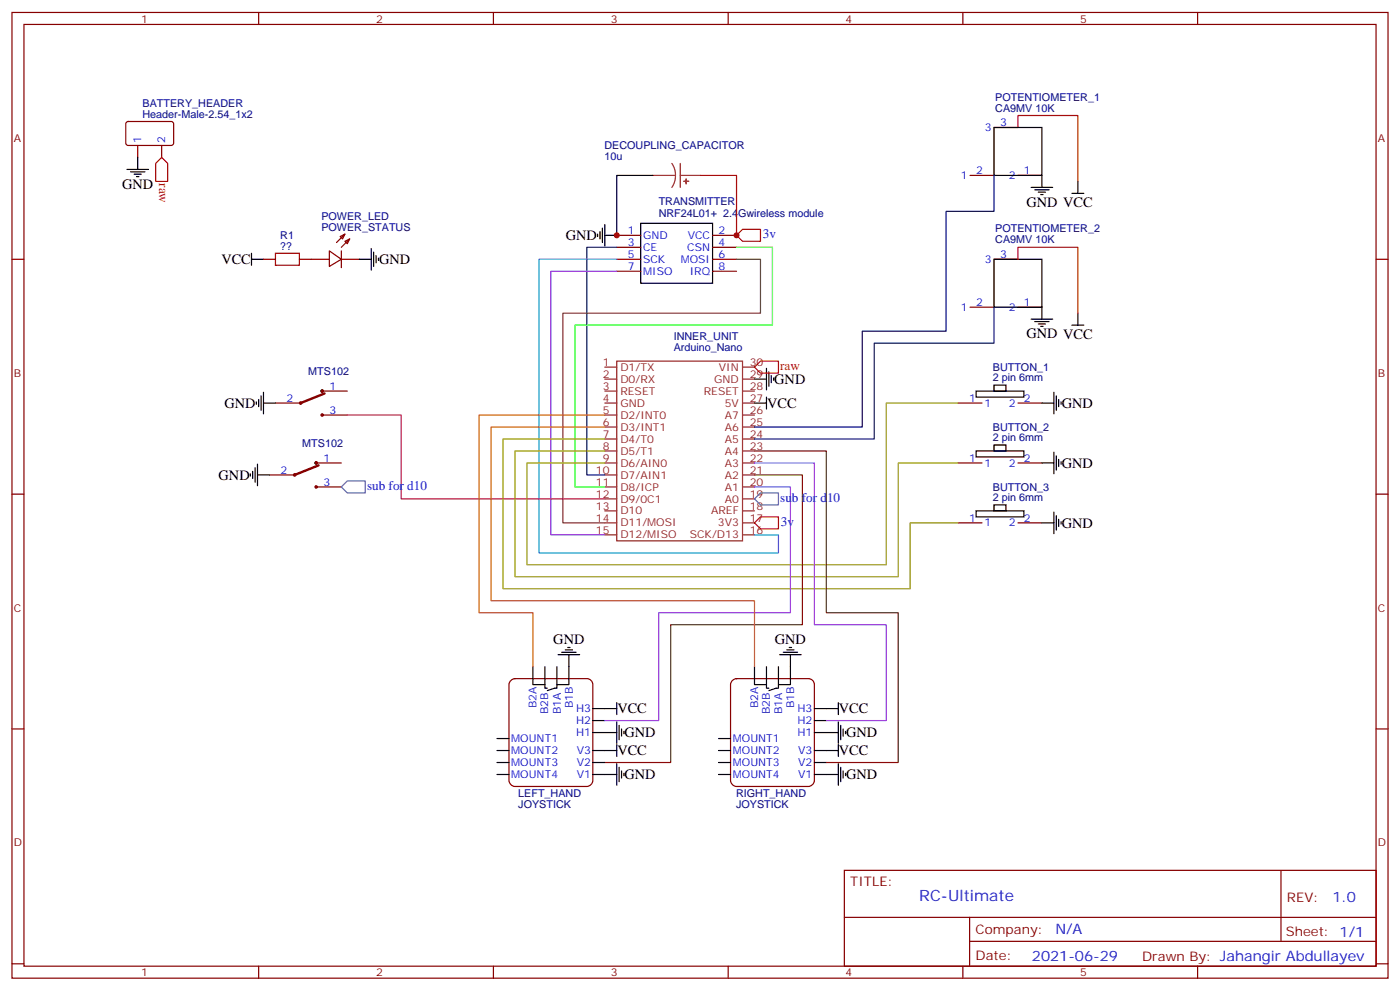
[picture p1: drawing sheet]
<svg xmlns="http://www.w3.org/2000/svg" width="412mm" height="292mm" viewBox="0 0 412 292" stroke-linecap="round" stroke-linejoin="round" font-family="sans-serif">
<g fill="none" stroke="#870000" stroke-width=".35">
<path d="M3.5 3.7h405.4v284.3h-405.4zM7.1 7.2h398.2v277.3h-398.2zM76.2 3.7v3.5M145.3 3.7v3.5M214.5 3.7v3.5M283.6 3.7v3.5M352.8 3.7v3.5M37.3 36l.4-.2h13l.5 .7-.1 5.9-.7 .4h-12.9l-.5-.7v-5.6zM292.8 37.5h7.1M40.6 42.8v3.6M47.6 42.8v3.6M285.8 51.6h7"/>
<path d="M299.9 51.6h7M3.5 76.3h3.6M77.6 76.3h3.5M88.2 76.3h8.8M97 73.9l3.5 2.4-3.5 2.2zM100.2 69.6l1.4-.7-.7 1.4zM100.5 76.3h5.3M100.5 73.9v4.9M101.6 71l1.4-.7-.7 1.5zM101.6 68.9l-2.5 2.5M103 70.3l-2.5 2.5M181.7 76.3h7"/>
<path d="M181.7 69.3h7M181.7 72.8h7M181.7 79.9h7M209.9 76.3h7.1M209.9 69.3h7.1M209.9 72.8h7.1M209.9 79.9h7.1M292.8 76.3h7.1M405.3 76.3h3.6M285.8 90.5h7M299.9 90.5h7M81.1 118.7h7.1"/>
<path d="M95.2 115.1h7.1M282.2 118.7h7.1M299.9 118.7h7M79.4 139.8h7M93.5 136.3h7M95.2 122.2h7.1M282.2 136.3h7.1M299.9 136.3h7M3.5 145.5h3.6M93.5 143.4h7M282.2 154h7.1M299.9 154h7"/>
<path d="M405.3 145.5h3.6M3.5 214.6h3.6M150.5 200.3l1.2-.5h21.2a1.76 1.76 0 0 1 1.7 1.8v28.2a1.89 1.89 0 0 1-1.7 1.8h-21.2a1.89 1.89 0 0 1-1.8-1.8v-28.2zM215.8 200.3l1.2-.5h21.1a1.76 1.76 0 0 1 1.8 1.8v28.2a1.89 1.89 0 0 1-1.8 1.8h-21.1a1.89 1.89 0 0 1-1.8-1.8v-28.2zM405.3 214.6h3.6M248.7 256.3h156.6v28.2h-156.6zM377.3 256.3v20.9M248.7 270.1h156.5M285.6 277.2h119.6M285.6 270.1v14.1M3.5 283.8h3.6M76.2 284.5v3.5"/>
<path d="M145.3 284.5v3.5M214.5 284.5v3.5M283.6 284.5v3.5M352.8 284.5v3.5M405.3 283.8h3.6"/>
</g>
<g fill="none" stroke="#8c2424" stroke-width=".35">
<path d="M192.3 51.6h6.7M197.9 48.1l.8 1.7 .3 1.8M199 51.6l-.3 1.9-.8 1.7M200.4 51.6h6M200.4 48.1v7.1M178.2 108.1h3.5M178.2 111.6h3.5M178.2 115.1h3.5M178.2 118.7h3.5M181.7 106.3h37v52.9h-37zM218.7 108.1h3.5M218.7 111.6h3.5"/>
<path d="M218.7 115.1h3.5M218.7 118.7h3.5M178.2 122.2h3.5M178.2 125.7h3.5M178.2 129.3h3.5M178.2 132.8h3.5M178.2 136.3h3.5M178.2 139.8h3.5M218.7 122.2h3.5M218.7 125.7h3.5M218.7 129.3h3.5M218.7 132.8h3.5"/>
<path d="M218.7 136.3h3.5M218.7 139.8h3.5M178.2 143.4h3.5M178.2 146.9h3.5M178.2 150.4h3.5M178.2 154h3.5M178.2 157.5h3.5M218.7 143.4h3.5M218.7 146.9h3.5M218.7 150.4h3.5M218.7 154h3.5M218.7 157.5h3.5"/>
</g>
<path d="M95.6 115.9l-7.1 2.8M93.8 137l-7 2.8" fill="none" stroke="#600" stroke-width=".71"/>
<g fill="none" stroke="#000" stroke-width=".35">
<path d="M292.8 37.5h14.1v14.1h-14.1zM37.4 49.9h6.3M38.5 50.6h4.2M39.5 51.3h2.1M40.2 52h.7M40.6 46.4v3.5M192.3 51.6h-10.6v17.7h-3.5M303.7 55.2h6.4M304.8 55.9h4.2M305.9 56.6h2.1M306.6 57.3h.7M306.9 51.6v3.6"/>
<path d="M315.7 56.9h3.6M317.5 53.4v3.5M74.1 76.3h3.5M74.1 74.6v3.5M105.8 76.3h3.6M109.4 73.2v6.3M110.1 74.2v4.3M110.8 75.3v2.1M111.5 76v.7M176 68.9v.7M176.7 68.2v2.1M177.4 67.2v4.2"/>
<path d="M178.2 66.1v6.4M188.7 65.8h21.2v17.6h-21.2zM292.8 76.3h14.1v14.2h-14.1zM303.7 94h6.4M304.8 94.7h4.2M305.9 95.4h2.1M306.6 96.1h.7M306.9 90.5v3.5M315.7 95.7h3.6M317.5 92.2v3.5M75.5 118.3v.7M76.2 117.6v2.1"/>
<path d="M76.9 116.6v4.2M77.6 118.7h3.5M77.6 115.5v6.3M222.2 111.6h3.6M222.2 118.7h3.6M225.8 108.4v6.4M225.8 116.9v3.5M226.5 109.5v4.2M227.2 110.6v2.1M227.9 111.3v.7M287.5 115.1h14.1v1.8h-14.1zM292.8 113.4h3.5v1.7h-3.5z"/>
<path d="M306.9 118.7h3.5M310.4 115.5v6.3M311.1 116.6v4.2M311.9 117.6v2.1M312.6 118.3v.7M73.7 139.5v.7M74.4 138.8v2.1M75.1 137.7v4.3M75.8 139.8h3.6M75.8 136.7v6.3M287.5 132.8h14.1v1.7h-14.1zM292.8 131h3.5v1.8h-3.5z"/>
<path d="M306.9 136.3h3.5M310.4 133.1v6.4M311.1 134.2v4.2M311.9 135.3v2.1M312.6 136v.7M287.5 150.4h14.1v1.8h-14.1zM292.8 148.7h3.5v1.7h-3.5zM306.9 154h3.5M310.4 150.8v6.3M311.1 151.8v4.3M311.9 152.9v2.1M312.6 153.6v.7"/>
<path d="M157 196.3v5.3h3.5v-5.3M164.4 192.8h6.3M165.5 192.1h4.2M166.5 191.3h2.1M167.2 190.6h.7M167.6 192.8v8.8h-3.6v-5.3M222.2 196.3v5.3h3.6v-5.3M229.7 192.8h6.3M230.7 192.1h4.2M231.8 191.3h2.1M232.5 190.6h.7M232.8 192.8v8.8h-3.5v-5.3"/>
<path d="M146.4 217.5h3.5M160.5 201.6v1h.7M164 201.6v1h-.7l-2.1 .7M174.6 215.7h7.1M174.6 208.6h7.1M174.6 212.2h3.6M181.7 206.9v3.5M181.7 212.5v6.4M181.7 219.2v3.5M182.4 213.6v4.2M183.1 214.6v2.1M183.8 215.3v.7"/>
<path d="M211.7 217.5h3.5M225.8 201.6v1h.7M229.3 201.6v1h-.7l-2.1 .7M239.9 215.7h7M239.9 208.6h7M239.9 212.2h3.5M246.9 206.9v3.5M246.9 212.5v6.4M246.9 219.2v3.5M247.6 213.6v4.2M248.4 214.6v2.1M249.1 215.3v.7"/>
<path d="M146.4 221h3.5M146.4 224.5h3.5M146.4 228h3.5M174.6 221h7.1M174.6 224.5h3.6M174.6 228h7.1M181.7 224.9v6.3M182.4 225.9v4.3M183.1 227v2.1M183.8 227.7v.7M211.7 221h3.5M211.7 224.5h3.5"/>
<path d="M211.7 228h3.5M239.9 221h7M239.9 224.5h3.5M239.9 228h7M246.9 224.9v6.3M247.6 225.9v4.3M248.4 227v2.1M249.1 227.7v.7"/>
<circle cx="94.9" cy="115.1" r=".35"/>
<circle cx="93.1" cy="136.3" r=".35"/>
</g>
<g fill="#600" stroke="#600" stroke-width=".35">
<circle cx="94.9" cy="115.1" r=".35"/>
<circle cx="94.9" cy="122.2" r=".35"/>
<circle cx="88.5" cy="118.7" r=".35"/>
<circle cx="93.1" cy="136.3" r=".35"/>
<circle cx="93.1" cy="143.4" r=".35"/>
<circle cx="86.8" cy="139.8" r=".35"/>
</g>
<path d="M181.7 72.8h-8.8v67h5.3M292.8 90.5v10.5h-35.3v28.3h-35.3" fill="none" stroke="#036" stroke-width=".35"/>
<path d="M181.7 79.9h-19.4v77.6h15.9" fill="none" stroke="#93c" stroke-width=".35"/>
<path d="M217 72.8h10.5v22.9h-58.2v47.7h8.9" fill="none" stroke="#0f0" stroke-width=".35"/>
<path d="M217 76.3h7v15.9h-58.2v61.8h12.4" fill="none" stroke="#633" stroke-width=".35"/>
<path d="M181.7 76.3h-23v86.5h70.6v-5.3h-7.1" fill="none" stroke="#09c" stroke-width=".35"/>
<path d="M102.3 122.2h15.9v24.7h60" fill="none" stroke="#c06" stroke-width=".35"/>
<path d="M282.2 118.7h-21.1v47.6h-105.9v-30h23M178.2 132.8h-26.5v37h112.9v-33.5h17.6M178.2 129.3h-30v44.1h119.9v-19.4h14.1" fill="none" stroke="#990" stroke-width=".35"/>
<path d="M299.9 37.5v-3.5h17.6v19.4M47.6 46.4l1.8 1.7v5.3h-3.5v-5.3zM206.4 51.6h10.6v17.7M217 69.3l1.7-1.8h5.3v3.5h-5.3zM299.9 76.3v-3.5h17.6v19.4M222.2 108.1l1.8-1.8h5.3v3.6h-5.3zM222.2 154l1.8-1.8h5.3v3.5h-5.3z" fill="none" stroke="#f00" stroke-width=".35"/>
<path d="M292.8 51.6v10.6h-14.1v35.3h-24.7v28.2h-31.8" fill="none" stroke="#006" stroke-width=".35"/>
<g fill="#8c2424" stroke="#8c2424" stroke-width=".35">
<path d="M202.1 52.7v1.4z"/>
<path d="M201.4 53.4h1.4z"/>
</g>
<path d="M81.1 74.6h7.1v3.5h-7.1z" fill="none" stroke="#a10000" stroke-width=".35"/>
<path d="M178.2 122.2h-37.1v58.2h15.9v15.9M178.2 125.7h-33.6v51.2h77.6v19.4" fill="none" stroke="#c60" stroke-width=".35"/>
<path d="M222.2 136.3h17.7v47.6h21.2v28.3h-17.7M222.2 143.4h10.6v37h-38.8v31.8h-15.8" fill="none" stroke="#93f" stroke-width=".35"/>
<path d="M222.2 139.8h14.2v44.1h-38.8v40.6h-19.4M222.2 132.8h21.2v47.6h21.2v44.1h-21.2" fill="none" stroke="#630" stroke-width=".35"/>
<path d="M100.5 143.4l1.8-1.8h5.3v3.5h-5.3zM222.2 146.9l1.8-1.8h5.3v3.6h-5.3z" fill="none" stroke="#669" stroke-width=".35"/>
<g fill="#c00">
<circle cx="181.7" cy="69.3" r=".88"/>
<circle cx="217" cy="69.3" r=".88"/>
</g>
<text font-size="4.6" fill="#00f" x="270.8" y="265.3">RC-Ultimate</text>
<g font-size="4.2">
<text x="36" y="55.5">GND</text>
<text x="302.3" y="60.8">GND VCC</text>
<text x="166.7" y="70.7">GND</text>
<text x="65.2" y="77.8">VCC</text>
<text x="111.7" y="77.8">GND</text>
<text x="302.3" y="99.6">GND VCC</text>
<text x="228.1" y="113.1">GND</text>
<text x="66.2" y="120.1">GND</text>
<text x="226" y="120.1">VCC</text>
<text x="312.7" y="120.1">GND</text>
<text x="312.7" y="137.8">GND</text>
<text x="64.4" y="141.2">GND</text>
<text x="312.7" y="155.4">GND</text>
<text x="163" y="189.6">GND</text>
<text x="228.2" y="189.6">GND</text>
<text x="181.9" y="210.1">VCC</text>
<text x="247.1" y="210.1">VCC</text>
<text x="184" y="217.1">GND</text>
<text x="249.2" y="217.1">GND</text>
<text x="181.9" y="222.4">VCC</text>
<text x="247.1" y="222.4">VCC</text>
<text x="184" y="229.5">GND</text>
<text x="249.2" y="229.5">GND</text>
</g>
<g font-size="4.2" fill="#00f">
<text x="392.5" y="265.5">1.0</text>
<text x="310.9" y="275.1">N/A</text>
<text x="304" y="282.9">2021-06-29</text>
</g>
<g font-size="3.9" fill="#f00">
<text x="46.8" y="53.9" transform="rotate(90 46.8 53.9)">raw</text>
<text x="229.8" y="108.9">raw</text>
</g>
<g font-size="3.9" fill="#00f">
<text x="224.7" y="70.1">3v</text>
<text x="108.1" y="144.1">sub for d10</text>
<text x="229.8" y="147.7">sub for d10</text>
<text x="230" y="154.7">3v</text>
</g>
<g font-size="3.9" fill="#800">
<text x="250.5" y="260.8">TITLE:</text>
<text x="379.1" y="265.5">REV:</text>
<text x="287.4" y="275">Company:</text>
<text x="378.7" y="275.7">Sheet: 1/1</text>
<text x="287.4" y="282.7">Date:</text>
<text x="336.4" y="282.8">Drawn By: Jahangir Abdullayev</text>
</g>
<g font-size="3.2" fill="#800">
<text x="41.6" y="6.7">1</text>
<text x="110.8" y="6.7">2</text>
<text x="179.9" y="6.7">3</text>
<text x="249.1" y="6.7">4</text>
<text x="318.2" y="6.7">5</text>
<text x="4.1" y="41.8">A</text>
<text x="405.9" y="41.8">A</text>
<text x="4.1" y="110.9">B</text>
<text x="405.9" y="110.9">B</text>
<text x="4.1" y="180.1">C</text>
<text x="405.9" y="180.1">C</text>
<text x="4.1" y="249.2">D</text>
<text x="405.9" y="249.2">D</text>
<text x="41.6" y="287.5">1</text>
<text x="110.8" y="287.5">2</text>
<text x="179.9" y="287.5">3</text>
<text x="249.1" y="287.5">4</text>
<text x="318.2" y="287.5">5</text>
</g>
<g font-size="3.2" fill="#000080">
<text x="293.2" y="29.6">POTENTIOMETER_1</text>
<text x="42" y="34.7">Header-Male-2.54_1x2</text>
<text x="42" y="31.5">BATTERY_HEADER</text>
<text x="293.2" y="32.8">CA9MV 10K</text>
<text x="178.1" y="47.1">10u</text>
<text x="178.1" y="43.9">DECOUPLING_CAPACITOR</text>
<text x="94.7" y="64.7">POWER_LED</text>
<text x="194" y="64">NRF24L01+ 2.4Gwireless module</text>
<text x="194" y="60.5">TRANSMITTER</text>
<text x="82.6" y="70.3">R1</text>
<text x="94.7" y="67.9">POWER_STATUS</text>
<text x="293.2" y="71.6">CA9MV 10K</text>
<text x="293.2" y="68.4">POTENTIOMETER_2</text>
<text x="82.6" y="73.5">??</text>
<text x="198.5" y="100.2">INNER_UNIT</text>
<text x="198.5" y="103.4">Arduino_Nano</text>
<text x="90.8" y="110.5">MTS102</text>
<text x="292.5" y="112.3">2 pin 6mm</text>
<text x="292.5" y="109.1">BUTTON_1</text>
<text x="89" y="131.6">MTS102</text>
<text x="292.5" y="130">2 pin 6mm</text>
<text x="292.5" y="126.8">BUTTON_2</text>
<text x="292.5" y="147.6">2 pin 6mm</text>
<text x="292.5" y="144.4">BUTTON_3</text>
<text x="152.7" y="237.9">JOYSTICK</text>
<text x="152.7" y="234.6">LEFT_HAND</text>
<text x="216.8" y="237.9">JOYSTICK</text>
<text x="216.8" y="234.6">RIGHT_HAND</text>
</g>
<g font-size="3.2" fill="#00f">
<text x="290.1" y="38.6">3</text>
<text x="294.6" y="37.2">3</text>
<text x="41.6" y="42.1" transform="rotate(-90 41.6 42.1)">1</text>
<text x="48.7" y="42.1" transform="rotate(-90 48.7 42.1)">2</text>
<text x="283" y="52.7">1</text>
<text x="287.5" y="51.3">2</text>
<text x="297.1" y="52.7">2</text>
<text x="301.6" y="51.3">1</text>
<text x="185" y="68.9">1</text>
<text x="189.4" y="70.3">GND</text>
<text x="202.6" y="70.3">VCC</text>
<text x="211.7" y="68.9">2</text>
<text x="185" y="72.5">3</text>
<text x="185" y="76">5</text>
<text x="189.4" y="73.9">CE</text>
<text x="189.4" y="77.4">SCK</text>
<text x="200.5" y="77.4">MOSI</text>
<text x="202.4" y="73.9">CSN</text>
<text x="211.7" y="72.5">4</text>
<text x="211.7" y="76">6</text>
<text x="290.1" y="77.4">3</text>
<text x="294.6" y="76">3</text>
<text x="185" y="79.5">7</text>
<text x="189.4" y="80.9">MISO</text>
<text x="203.2" y="80.9">IRQ</text>
<text x="211.7" y="79.5">8</text>
<text x="283" y="91.5">1</text>
<text x="287.5" y="90.1">2</text>
<text x="297.1" y="91.5">2</text>
<text x="301.6" y="90.1">1</text>
<text x="84.4" y="118.3">2</text>
<text x="97" y="114.8">1</text>
<text x="285.5" y="118.3">1</text>
<text x="290" y="119.7">1</text>
<text x="297.1" y="119.7">2</text>
<text x="301.6" y="118.3">2</text>
<text x="97" y="121.8">3</text>
<text x="95.2" y="136">1</text>
<text x="285.5" y="136">1</text>
<text x="290" y="137.4">1</text>
<text x="297.1" y="137.4">2</text>
<text x="301.6" y="136">2</text>
<text x="82.6" y="139.5">2</text>
<text x="95.2" y="143">3</text>
<text x="285.5" y="153.6">1</text>
<text x="290" y="155">1</text>
<text x="297.1" y="155">2</text>
<text x="301.6" y="153.6">2</text>
<text x="158.1" y="208.5" transform="rotate(-90 158.1 208.5)">B2A</text>
<text x="168.7" y="208.5" transform="rotate(-90 168.7 208.5)">B1B</text>
<text x="169.7" y="209.8">H3</text>
<text x="223.3" y="208.5" transform="rotate(-90 223.3 208.5)">B2A</text>
<text x="234" y="208.5" transform="rotate(-90 234 208.5)">B1B</text>
<text x="234.9" y="209.8">H3</text>
<text x="161.5" y="210.3" transform="rotate(-90 161.5 210.3)">B2B</text>
<text x="165.2" y="210.3" transform="rotate(-90 165.2 210.3)">B1A</text>
<text x="169.7" y="213.3">H2</text>
<text x="226.8" y="210.3" transform="rotate(-90 226.8 210.3)">B2B</text>
<text x="230.4" y="210.3" transform="rotate(-90 230.4 210.3)">B1A</text>
<text x="234.9" y="213.3">H2</text>
<text x="150.6" y="218.5">MOUNT1</text>
<text x="169.7" y="216.8">H1</text>
<text x="215.9" y="218.5">MOUNT1</text>
<text x="234.9" y="216.8">H1</text>
<text x="150.6" y="222">MOUNT2</text>
<text x="150.6" y="225.5">MOUNT3</text>
<text x="169.9" y="225.5">V2</text>
<text x="169.9" y="222.1">V3</text>
<text x="215.9" y="222">MOUNT2</text>
<text x="215.9" y="225.5">MOUNT3</text>
<text x="235.1" y="225.5">V2</text>
<text x="235.2" y="222.1">V3</text>
<text x="150.6" y="229.1">MOUNT4</text>
<text x="169.9" y="229.1">V1</text>
<text x="215.9" y="229.1">MOUNT4</text>
<text x="235.1" y="229.1">V1</text>
</g>
<g font-size="3.2" fill="#8d2323">
<text x="177.5" y="107.7">1</text>
<text x="220.8" y="107.7">30</text>
<text x="177.5" y="111.3">2</text>
<text x="182.7" y="109.1">D1/TX</text>
<text x="182.7" y="112.7">D0/RX</text>
<text x="210.4" y="112.7">GND</text>
<text x="211.8" y="109.1">VIN</text>
<text x="220.8" y="111.3">29</text>
<text x="177.5" y="114.8">3</text>
<text x="177.5" y="118.3">4</text>
<text x="182.7" y="116.2">RESET</text>
<text x="182.7" y="119.7">GND</text>
<text x="207.3" y="116.2">RESET</text>
<text x="213.5" y="119.7">5V</text>
<text x="220.8" y="118.3">27</text>
<text x="220.8" y="114.8">28</text>
<text x="177.5" y="121.8">5</text>
<text x="177.5" y="125.4">6</text>
<text x="182.7" y="123.3">D2/INT0</text>
<text x="213.5" y="123.3">A7</text>
<text x="220.8" y="125.4">25</text>
<text x="220.8" y="121.8">26</text>
<text x="177.5" y="128.9">7</text>
<text x="182.7" y="126.8">D3/INT1</text>
<text x="182.7" y="130.3">D4/T0</text>
<text x="213.5" y="130.3">A5</text>
<text x="213.5" y="126.8">A6</text>
<text x="220.8" y="128.9">24</text>
<text x="177.5" y="132.4">8</text>
<text x="177.5" y="136">9</text>
<text x="182.7" y="133.8">D5/T1</text>
<text x="182.7" y="137.4">D6/AIN0</text>
<text x="213.5" y="137.4">A3</text>
<text x="213.5" y="133.8">A4</text>
<text x="220.8" y="136">22</text>
<text x="220.8" y="132.4">23</text>
<text x="175.5" y="139.5">10</text>
<text x="175.5" y="143">11</text>
<text x="182.7" y="140.9">D7/AIN1</text>
<text x="213.5" y="140.9">A2</text>
<text x="220.8" y="143">20</text>
<text x="220.8" y="139.5">21</text>
<text x="175.5" y="146.5">12</text>
<text x="182.7" y="144.4">D8/ICP</text>
<text x="182.7" y="148">D9/0C1</text>
<text x="213.5" y="144.4">A1</text>
<text x="213.5" y="148">A0</text>
<text x="220.8" y="146.5">19</text>
<text x="175.5" y="150.1">13</text>
<text x="175.5" y="153.6">14</text>
<text x="182.7" y="151.5">D10</text>
<text x="182.7" y="155">D11/MOSI</text>
<text x="209.5" y="151.5">AREF</text>
<text x="211.5" y="155">3V3</text>
<text x="220.8" y="153.6">17</text>
<text x="220.8" y="150.1">18</text>
<text x="175.5" y="157.1">15</text>
<text x="182.7" y="158.5">D12/MISO</text>
<text x="203.2" y="158.5">SCK/D13</text>
<text x="220.8" y="157.1">16</text>
</g>
</svg>
